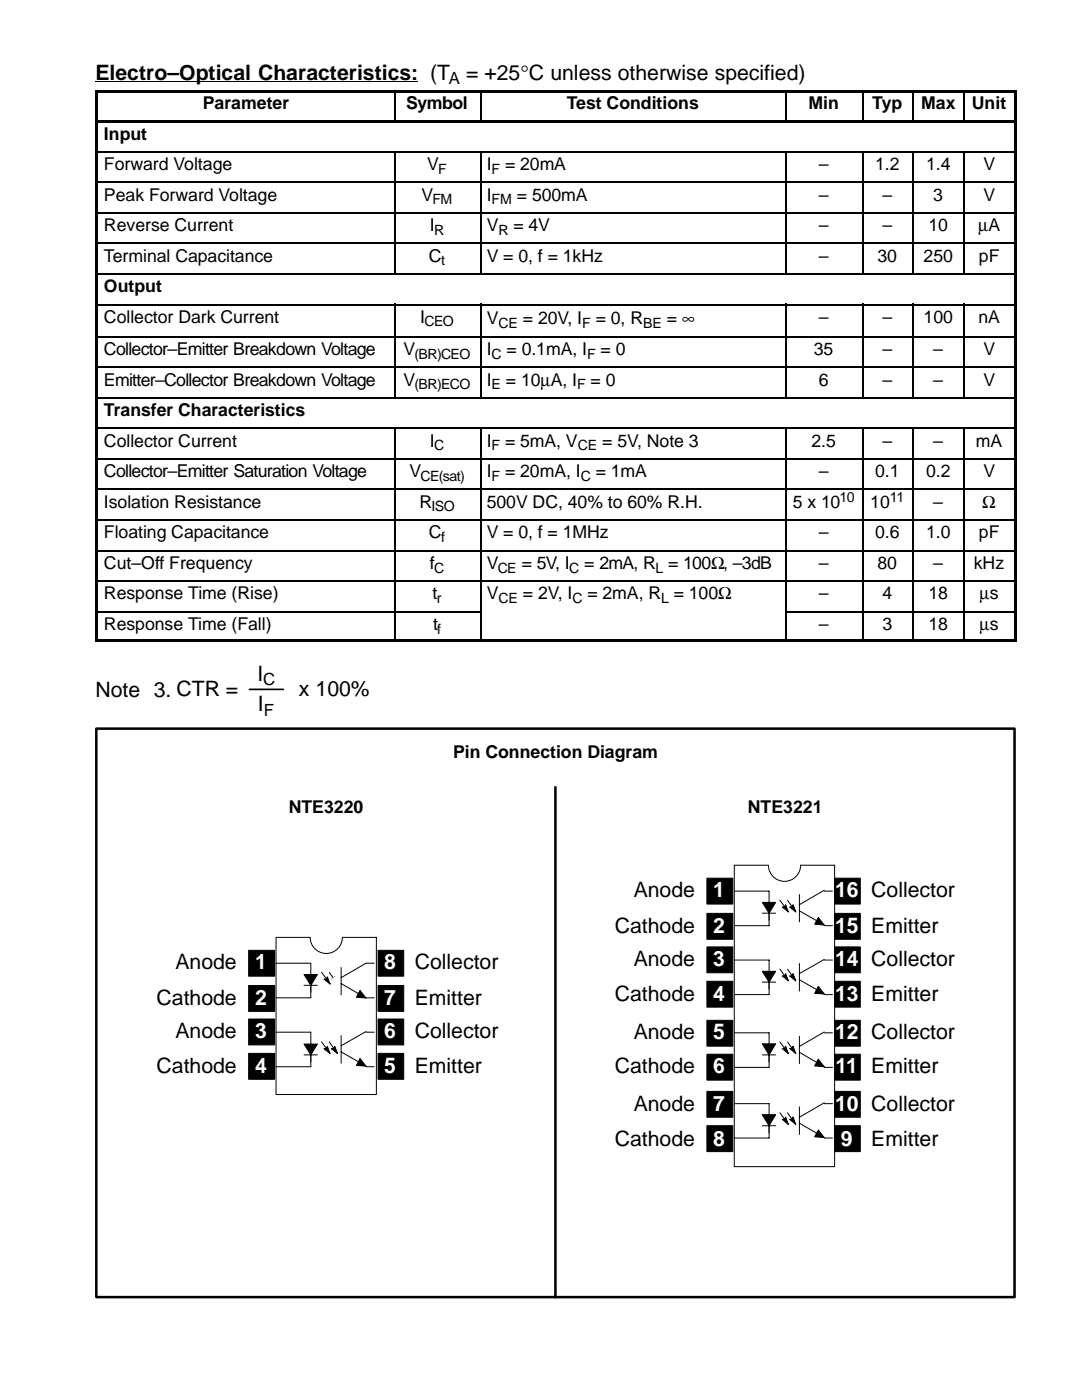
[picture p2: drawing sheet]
<svg xmlns="http://www.w3.org/2000/svg" width="216mm" height="279mm" viewBox="0 0 216 279" stroke-linecap="round" stroke-linejoin="round" font-family="sans-serif">
<path d="M19 16.3h64.5M153.3 172.7h-6.8v60.1h20v-60.1h-6.8M62 192.2v6.9M62 206v6.9" fill="none" stroke="#000" stroke-width=".2"/>
<g fill="#000">
<path d="M19 17.9h.5v6.1h-.5z" fill-rule="evenodd"/>
<path d="M19 17.9h59.7v.5h-59.7z" fill-rule="evenodd"/>
<path d="M78.7 17.9h17.1v.5h-17.1z" fill-rule="evenodd"/>
<path d="M95.8 17.9h60.9v.5h-60.9z" fill-rule="evenodd"/>
<path d="M156.7 17.9h15.3v.5h-15.3z" fill-rule="evenodd"/>
<path d="M172 17.9h10.1v.5h-10.1z" fill-rule="evenodd"/>
<path d="M182.1 17.9h10.2v.5h-10.2z" fill-rule="evenodd"/>
<path d="M192.3 17.9h10.6v.5h-10.6z" fill-rule="evenodd"/>
<path d="M202.4 17.9h.5v6.1h-.5z" fill-rule="evenodd"/>
<path d="M19 24h.5v6.1h-.5z" fill-rule="evenodd"/>
<path d="M19 24h183.9v.5h-183.9z" fill-rule="evenodd"/>
<path d="M19 30.1h.5v6.1h-.5z" fill-rule="evenodd"/>
<path d="M19 36.2h.5v6.1h-.5z" fill-rule="evenodd"/>
<path d="M202.4 24h.5v6.1h-.5z" fill-rule="evenodd"/>
<path d="M202.4 30.1h.5v6.1h-.5z" fill-rule="evenodd"/>
<path d="M202.4 36.2h.5v6.1h-.5z" fill-rule="evenodd"/>
<path d="M19 42.3h.5v6.1h-.5z" fill-rule="evenodd"/>
<path d="M19 48.4h.5v6.1h-.5z" fill-rule="evenodd"/>
<path d="M19 54.5h.5v6.1h-.5z" fill-rule="evenodd"/>
<path d="M202.4 42.3h.5v6.1h-.5z" fill-rule="evenodd"/>
<path d="M202.4 48.4h.5v6.1h-.5z" fill-rule="evenodd"/>
<path d="M202.4 54.5h.5v6.1h-.5z" fill-rule="evenodd"/>
<path d="M19 60.6h.5v6.5h-.5z" fill-rule="evenodd"/>
<path d="M19 67.1h.5v6.1h-.5z" fill-rule="evenodd"/>
<path d="M19 73.2h.5v6h-.5z" fill-rule="evenodd"/>
<path d="M19 79.2h.5v6.1h-.5z" fill-rule="evenodd"/>
<path d="M202.4 60.6h.5v6.5h-.5z" fill-rule="evenodd"/>
<path d="M202.4 67.1h.5v6.1h-.5z" fill-rule="evenodd"/>
<path d="M202.4 73.2h.5v6h-.5z" fill-rule="evenodd"/>
<path d="M202.4 79.2h.5v6.1h-.5z" fill-rule="evenodd"/>
<path d="M19 85.3h.5v6.1h-.5z" fill-rule="evenodd"/>
<path d="M19 91.4h.5v6.1h-.5z" fill-rule="evenodd"/>
<path d="M19 97.5h.5v6.1h-.5z" fill-rule="evenodd"/>
<path d="M202.4 85.3h.5v6.1h-.5z" fill-rule="evenodd"/>
<path d="M202.4 91.4h.5v6.1h-.5z" fill-rule="evenodd"/>
<path d="M202.4 97.5h.5v6.1h-.5z" fill-rule="evenodd"/>
<path d="M19 103.6h.5v6.1h-.5z" fill-rule="evenodd"/>
<path d="M19 109.7h.5v6.1h-.5z" fill-rule="evenodd"/>
<path d="M19 115.8h.5v6.1h-.5z" fill-rule="evenodd"/>
<path d="M202.4 103.6h.5v6.1h-.5z" fill-rule="evenodd"/>
<path d="M202.4 109.7h.5v6.1h-.5z" fill-rule="evenodd"/>
<path d="M202.4 115.8h.5v6.1h-.5z" fill-rule="evenodd"/>
<path d="M19 121.9h.5v6.1h-.5z" fill-rule="evenodd"/>
<path d="M19 127.6h59.7v.4h-59.7z" fill-rule="evenodd"/>
<path d="M78.7 127.6h17.1v.4h-17.1z" fill-rule="evenodd"/>
<path d="M95.8 127.6h60.9v.4h-60.9z" fill-rule="evenodd"/>
<path d="M156.7 127.6h15.3v.4h-15.3z" fill-rule="evenodd"/>
<path d="M172 127.6h10.1v.4h-10.1z" fill-rule="evenodd"/>
<path d="M182.1 127.6h10.2v.4h-10.2z" fill-rule="evenodd"/>
<path d="M192.3 127.6h10.6v.4h-10.6z" fill-rule="evenodd"/>
<path d="M202.4 121.9h.5v6.1h-.5z" fill-rule="evenodd"/>
</g>
<g fill="none" stroke="#000" stroke-width=".3">
<path d="M78.9 17.9v6.1M95.9 17.9v6.1M156.9 17.9v6.1M172.1 17.9v6.1M182.3 17.9v6.1M192.4 17.9v6.1M19 30.3h183.9M19 36.4h183.9M78.9 30.1v24.4M95.9 30.1v24.4M156.9 30.1v24.4M172.1 30.1v24.4"/>
<path d="M182.3 30.1v24.4M192.4 30.1v24.4M19 42.5h183.9M19 48.6h183.9M19 54.7h183.9M19 60.8h183.9M19 67.2h183.9M19 73.3h183.9M19 79.4h183.9M78.9 60.6v18.6M95.9 60.6v18.6M156.9 60.6v18.6"/>
<path d="M172.1 60.6v18.6M182.3 60.6v18.6M192.4 60.6v18.6M19 85.5h183.9M19 91.6h183.9M19 97.7h183.9M78.9 85.3v42.7M95.9 85.3v42.7M156.9 85.3v42.7M172.1 85.3v42.7M182.3 85.3v42.7M192.4 85.3v42.7"/>
<path d="M19 103.8h183.9M19 109.9h183.9M19 116h183.9M19 122.1h76.8M156.7 122.1h46.2"/>
</g>
<path d="M49.8 137.6h6.8" fill="none" stroke="#000" stroke-width=".34"/>
<path d="M19.2 145.4h183.2v113.5h-183.2zM110.8 157.1v101.8" fill="none" stroke="#000" stroke-width=".51"/>
<path d="M141.1 175.3h5.1v5.1h-5.1z" fill-rule="evenodd" fill="#000" stroke="#000" stroke-width=".2"/>
<path d="M153.3 172.7h6.5a3.2 3.2 0 0 1-3.3 3.2 3.2 3.2 0 0 1-3.2-3.2z" fill-rule="evenodd" fill="#fff"/>
<path d="M153.3 172.7a3.2 3.2 0 0 0 3.2 3.2 3.2 3.2 0 0 0 3.3-3.2M152.1 182.2h2.7M153.5 182.2v1.4" fill="none" stroke="#000" stroke-width=".2"/>
<g fill="#000" stroke="#000" stroke-width=".2">
<path d="M152.1 180.1h2.7l-1.3 2.1z"/>
<path d="M166.5 175.3h5.2v5.1h-5.2z" fill-rule="evenodd"/>
<path d="M141.1 182.3h5.1v5.2h-5.1z" fill-rule="evenodd"/>
<path d="M141.1 189h5.1v5.1h-5.1z" fill-rule="evenodd"/>
<path d="M141.1 195.8h5.1v5.2h-5.1z" fill-rule="evenodd"/>
<path d="M166.5 182.3h5.2v5.2h-5.2z" fill-rule="evenodd"/>
<path d="M166.5 189h5.2v5.1h-5.2z" fill-rule="evenodd"/>
<path d="M166.5 195.8h5.2v5.2h-5.2z" fill-rule="evenodd"/>
<path d="M141.1 203.6h5.1v5.2h-5.1z" fill-rule="evenodd"/>
<path d="M141.1 210.4h5.1v5.2h-5.1z" fill-rule="evenodd"/>
<path d="M141.1 217.8h5.1v5.2h-5.1z" fill-rule="evenodd"/>
<path d="M166.5 203.6h5.2v5.2h-5.2z" fill-rule="evenodd"/>
<path d="M166.5 210.4h5.2v5.2h-5.2z" fill-rule="evenodd"/>
<path d="M166.5 217.8h5.2v5.2h-5.2z" fill-rule="evenodd"/>
<path d="M141.1 224.7h5.1v5.1h-5.1z" fill-rule="evenodd"/>
<path d="M166.5 224.7h5.2v5.1h-5.2z" fill-rule="evenodd"/>
</g>
<path d="M157.1 181.2l7.4-5.2v10.3z" fill="#fff"/>
<path d="M146.5 177.8h7v6.9h-7M155.6 179.7l1.7 2.3M157.1 179.7l1.7 2.3M159.5 178.5v5.5M164.5 177.7l-5 2.9M164.5 177.8h1.6M152.1 196h2.7M153.5 196v1.4M156.1 181h.4l.3-.4 .5 1.4zM157.6 181h.4l.2-.4 .6 1.4zM159.5 181.8l5 2.8M164.5 184.7h1.6" fill="none" stroke="#000" stroke-width=".2"/>
<path d="M152.1 193.8h2.7l-1.3 2.2zM163.3 183.1l1.2 1.5-1.9-.2z" fill="#000" stroke="#000" stroke-width=".2"/>
<g fill="#000">
<path d="M156.1 181h.4l.3-.4 .5 1.4z" fill-rule="evenodd"/>
<path d="M157.6 181h.4l.2-.4 .6 1.4z" fill-rule="evenodd"/>
</g>
<path d="M157.1 195l7.4-5.2v10.3z" fill="#fff"/>
<path d="M146.5 191.6h7v6.9h-7M155.6 193.4l1.7 2.3M156.1 194.8l.4-.1 .3-.4 .5 1.4zM157.1 193.4l1.7 2.3M157.6 194.8l.4-.1 .2-.4 .6 1.4zM159.5 195.5l5 2.9M159.5 192.3v5.5M164.5 191.5l-5 2.8M164.5 198.5h1.6M164.5 191.6h1.6M152.1 210.5h2.7M153.5 210.5v1.4" fill="none" stroke="#000" stroke-width=".2"/>
<path d="M163.3 196.8l1.2 1.6-1.9-.2zM152.1 208.3h2.7l-1.3 2.2z" fill="#000" stroke="#000" stroke-width=".2"/>
<g fill="#000">
<path d="M156.1 194.8l.4-.1 .3-.4 .5 1.4z" fill-rule="evenodd"/>
<path d="M157.6 194.8l.4-.1 .2-.4 .6 1.4z" fill-rule="evenodd"/>
</g>
<path d="M157.1 209.5l7.4-5.2v10.2z" fill="#fff"/>
<path d="M146.5 206.1h7v6.9h-7M155.6 207.9l1.7 2.4M156.1 209.3l.4-.1 .3-.4 .5 1.5zM157.1 207.9l1.7 2.4M157.6 209.3l.4-.1 .2-.4 .6 1.5zM159.5 210l5 2.9M159.5 206.8v5.5M164.5 206l-5 2.8M164.5 213h1.6M164.5 206.1h1.6M152.1 224.7h2.7M153.5 224.7v1.4" fill="none" stroke="#000" stroke-width=".2"/>
<path d="M163.3 211.4l1.2 1.5-1.9-.2zM152.1 222.5h2.7l-1.3 2.2z" fill="#000" stroke="#000" stroke-width=".2"/>
<g fill="#000">
<path d="M156.1 209.3l.4-.1 .3-.4 .5 1.5z" fill-rule="evenodd"/>
<path d="M157.6 209.3l.4-.1 .2-.4 .6 1.5z" fill-rule="evenodd"/>
</g>
<path d="M157.1 223.6l7.4-5.2v10.3z" fill="#fff"/>
<path d="M61.9 187.1h-6.8v31.3h20v-31.3h-6.8M146.5 220.3h7v6.8h-7M155.6 222.1l1.7 2.3M156.1 223.4h.4l.3-.5 .5 1.5zM157.1 222.1l1.7 2.3M157.6 223.4h.4l.2-.5 .6 1.5zM159.5 224.2l5 2.8M159.5 220.9v5.5M164.5 220.1l-5 2.9M164.5 227.1h1.6M164.5 220.3h1.6" fill="none" stroke="#000" stroke-width=".2"/>
<g fill="#000" stroke="#000" stroke-width=".2">
<path d="M163.3 225.5l1.2 1.5-1.9-.1z"/>
<path d="M49.6 189.7h5.2v5.1h-5.2z" fill-rule="evenodd"/>
</g>
<g fill="#000">
<path d="M156.1 223.4h.4l.3-.5 .5 1.5z" fill-rule="evenodd"/>
<path d="M157.6 223.4h.4l.2-.5 .6 1.5z" fill-rule="evenodd"/>
</g>
<path d="M61.9 187.1h6.4a3.2 3.2 0 0 1-3.2 3.2 3.2 3.2 0 0 1-3.2-3.2z" fill-rule="evenodd" fill="#fff"/>
<path d="M55.1 199.1h6.9M55.1 192.2h6.9M60.7 196.6h2.6M61.9 187.1a3.2 3.2 0 0 0 3.2 3.2 3.2 3.2 0 0 0 3.2-3.2M62 196.6v1.4M64.2 194.1l1.7 2.3M64.6 195.4h.5l.2-.5 .6 1.5zM65.7 194.1l1.7 2.3M66.1 195.4h.5l.2-.5 .6 1.5zM73 199.1h1.7M73 192.2h1.7" fill="none" stroke="#000" stroke-width=".2"/>
<g fill="#000" stroke="#000" stroke-width=".2">
<path d="M60.7 194.5h2.6l-1.3 2.1z"/>
<path d="M49.6 196.7h5.2v5.1h-5.2z" fill-rule="evenodd"/>
<path d="M75.4 189.7h5.2v5.1h-5.2z" fill-rule="evenodd"/>
<path d="M75.4 196.7h5.2v5.1h-5.2z" fill-rule="evenodd"/>
<path d="M49.6 203.4h5.2v5.1h-5.2z" fill-rule="evenodd"/>
<path d="M49.6 210.2h5.2v5.2h-5.2z" fill-rule="evenodd"/>
<path d="M75.4 203.4h5.2v5.1h-5.2z" fill-rule="evenodd"/>
<path d="M75.4 210.2h5.2v5.2h-5.2z" fill-rule="evenodd"/>
</g>
<g fill="#000">
<path d="M64.6 195.4h.5l.2-.5 .6 1.5z" fill-rule="evenodd"/>
<path d="M66.1 195.4h.5l.2-.5 .6 1.5z" fill-rule="evenodd"/>
</g>
<path d="M65.7 209.4l7.3-5.2v10.3z" fill="#fff"/>
<g fill="none" stroke="#000" stroke-width=".2">
<path d="M55.1 212.9h6.9M55.1 206h6.9M60.7 210.5h2.6M62 210.5v1.4M64.2 207.9l1.7 2.4M64.6 209.3h.5l.2-.5 .6 1.5zM65.7 207.9l1.7 2.4M66.1 209.3h.5l.2-.5 .6 1.5zM68.1 209.9l4.9 2.9M68.1 206.7v5.5M73 205.9l-4.9 2.8M73 212.9h1.7"/>
<path d="M73 206h1.7"/>
</g>
<path d="M60.7 208.4h2.6l-1.3 2.1zM71.8 211.2l1.2 1.6-1.9-.2z" fill="#000" stroke="#000" stroke-width=".2"/>
<g fill="#000">
<path d="M64.6 209.3h.5l.2-.5 .6 1.5z" fill-rule="evenodd"/>
<path d="M66.1 209.3h.5l.2-.5 .6 1.5z" fill-rule="evenodd"/>
</g>
<path d="M65.7 195.7l7.3-5.1v10.2z" fill="#fff"/>
<path d="M68.1 196.3l4.9 2.9M68.1 193.1v5.4M73 192.2l-4.9 2.9" fill="none" stroke="#000" stroke-width=".2"/>
<path d="M71.8 197.7l1.2 1.5-1.9-.2z" fill="#000" stroke="#000" stroke-width=".2"/>
<g font-size="4.2">
<text x="19" y="15.9">Electro–Optical Characteristics: (T</text>
<text x="93" y="15.9">= +25°C unless otherwise specified)</text>
<text x="51.4" y="135.9">I</text>
<text x="19" y="139.1">Note 3. CTR =</text>
<text x="51.5" y="142">I</text>
<text x="59.6" y="138.9">x 100%</text>
<text x="126.4" y="179">Anode</text>
<text x="173.9" y="179">Collector</text>
<text x="122.7" y="186.3">Cathode</text>
<text x="173.9" y="186.3">Emitter</text>
<text x="35" y="193.4">Anode</text>
<text x="82.8" y="193.4">Collector</text>
<text x="126.4" y="192.8">Anode</text>
<text x="173.9" y="192.8">Collector</text>
<text x="31.2" y="200.7">Cathode</text>
<text x="82.8" y="200.7">Emitter</text>
<text x="122.7" y="199.7">Cathode</text>
<text x="173.9" y="199.7">Emitter</text>
<text x="35" y="207.2">Anode</text>
<text x="82.8" y="207.2">Collector</text>
<text x="126.4" y="207.3">Anode</text>
<text x="173.9" y="207.3">Collector</text>
<text x="31.2" y="214.1">Cathode</text>
<text x="82.8" y="214.1">Emitter</text>
<text x="122.7" y="214.2">Cathode</text>
<text x="173.9" y="214.2">Emitter</text>
<text x="126.4" y="221.8">Anode</text>
<text x="173.9" y="221.8">Collector</text>
<text x="122.7" y="228.6">Cathode</text>
<text x="173.9" y="228.6">Emitter</text>
</g>
<g font-size="4.2" fill="#fff">
<text x="142.3" y="179">1</text>
<text x="166.6" y="179">16</text>
<text x="142.3" y="186.3">2</text>
<text x="166.6" y="186.3">15</text>
<text x="50.9" y="193.4">1</text>
<text x="76.7" y="193.4">8</text>
<text x="142.3" y="192.8">3</text>
<text x="166.6" y="192.8">14</text>
<text x="50.9" y="200.7">2</text>
<text x="76.7" y="200.7">7</text>
<text x="142.3" y="199.7">4</text>
<text x="166.6" y="199.7">13</text>
<text x="50.9" y="207.2">3</text>
<text x="76.7" y="207.2">6</text>
<text x="142.3" y="207.3">5</text>
<text x="166.6" y="207.3">12</text>
<text x="50.9" y="214.1">4</text>
<text x="76.7" y="214.1">5</text>
<text x="142.3" y="214.2">6</text>
<text x="166.7" y="214.2">11</text>
<text x="142.3" y="221.8">7</text>
<text x="166.6" y="221.8">10</text>
<text x="142.3" y="228.6">8</text>
<text x="167.8" y="228.6">9</text>
</g>
<g font-size="3.5">
<text x="40.5" y="21.8">Parameter</text>
<text x="81.1" y="21.8">Symbol</text>
<text x="113.1" y="21.8">Test Conditions</text>
<text x="161.3" y="21.8">Min</text>
<text x="174" y="21.8">Typ</text>
<text x="183.8" y="21.8">Max</text>
<text x="193.9" y="21.8">Unit</text>
<text x="20.7" y="27.9">Input</text>
<text x="20.7" y="34">Forward Voltage</text>
<text x="85.3" y="34">V</text>
<text x="97.1" y="34">I</text>
<text x="100.8" y="34">= 20mA</text>
<text x="163.4" y="34">–</text>
<text x="174.6" y="34">1.2</text>
<text x="184.8" y="34">1.4</text>
<text x="196.2" y="34">V</text>
<text x="20.7" y="40">Peak Forward Voltage</text>
<text x="84.1" y="40">V</text>
<text x="97.1" y="40">I</text>
<text x="103.2" y="40">= 500mA</text>
<text x="163.4" y="40">–</text>
<text x="176.1" y="40">–</text>
<text x="186.2" y="40">3</text>
<text x="196.2" y="40">V</text>
<text x="20.7" y="46.1">Reverse Current</text>
<text x="85.8" y="46.1">I</text>
<text x="97.1" y="46.1">V</text>
<text x="102.4" y="46.1">= 4V</text>
<text x="163.4" y="46.1">–</text>
<text x="176.1" y="46.1">–</text>
<text x="185.3" y="46.1">10</text>
<text x="195.2" y="46.1">µA</text>
<text x="20.7" y="52.2">Terminal Capacitance</text>
<text x="85.6" y="52.2">C</text>
<text x="97.1" y="52.2">V = 0, f = 1kHz</text>
<text x="163.4" y="52.2">–</text>
<text x="175.1" y="52.2">30</text>
<text x="184.3" y="52.2">250</text>
<text x="195.3" y="52.2">pF</text>
<text x="20.7" y="58.3">Output</text>
<text x="20.7" y="64.4">Collector Dark Current</text>
<text x="83.9" y="64.4">I</text>
<text x="97.1" y="64.7">V</text>
<text x="104.3" y="64.7">= 20V, I</text>
<text x="118.9" y="64.7">= 0, R</text>
<text x="133.1" y="64.7">= ∞</text>
<text x="163.4" y="64.4">–</text>
<text x="176.1" y="64.4">–</text>
<text x="184.3" y="64.4">100</text>
<text x="195.2" y="64.4">nA</text>
<text x="20.7" y="70.9">Collector–Emitter Breakdown Voltage</text>
<text x="80.5" y="70.9">V</text>
<text x="97.1" y="70.9">I</text>
<text x="101.1" y="70.9">= 0.1mA, I</text>
<text x="119.8" y="70.9">= 0</text>
<text x="162.4" y="70.9">35</text>
<text x="176.1" y="70.9">–</text>
<text x="186.2" y="70.9">–</text>
<text x="196.2" y="70.9">V</text>
<text x="20.7" y="77">Emitter–Collector Breakdown Voltage</text>
<text x="80.5" y="77">V</text>
<text x="97.1" y="77">I</text>
<text x="101" y="77">= 10µA, I</text>
<text x="117.8" y="77">= 0</text>
<text x="163.4" y="77">6</text>
<text x="176.1" y="77">–</text>
<text x="186.2" y="77">–</text>
<text x="196.2" y="77">V</text>
<text x="20.7" y="83.1">Transfer Characteristics</text>
<text x="20.7" y="89.2">Collector Current</text>
<text x="85.8" y="89.2">I</text>
<text x="97.1" y="89.2">I</text>
<text x="100.8" y="89.2">= 5mA, V</text>
<text x="120.2" y="89.2">= 5V, Note 3</text>
<text x="161.9" y="89.2">2.5</text>
<text x="176.1" y="89.2">–</text>
<text x="186.2" y="89.2">–</text>
<text x="194.7" y="89.2">mA</text>
<text x="20.7" y="95.2">Collector–Emitter Saturation Voltage</text>
<text x="81.7" y="95.2">V</text>
<text x="97.1" y="95.2">I</text>
<text x="100.8" y="95.2">= 20mA, I</text>
<text x="118.9" y="95.2">= 1mA</text>
<text x="163.4" y="95.2">–</text>
<text x="174.6" y="95.2">0.1</text>
<text x="184.8" y="95.2">0.2</text>
<text x="196.2" y="95.2">V</text>
<text x="20.7" y="101.3">Isolation Resistance</text>
<text x="83.7" y="101.3">R</text>
<text x="97.1" y="101.3">500V DC, 40% to 60% R.H.</text>
<text x="158.2" y="101.3">5 x 10</text>
<text x="173.7" y="101.3">10</text>
<text x="186.2" y="101.3">–</text>
<text x="196" y="101.3">Ω</text>
<text x="20.7" y="107.4">Floating Capacitance</text>
<text x="85.6" y="107.4">C</text>
<text x="97.1" y="107.4">V = 0, f = 1MHz</text>
<text x="163.4" y="107.4">–</text>
<text x="174.6" y="107.4">0.6</text>
<text x="184.8" y="107.4">1.0</text>
<text x="195.3" y="107.4">pF</text>
<text x="20.7" y="113.5">Cut–Off Frequency</text>
<text x="85.8" y="113.5">f</text>
<text x="97.1" y="113.5">V</text>
<text x="104.1" y="113.5">= 5V, I</text>
<text x="116.6" y="113.5">= 2mA, R = 100Ω, –3dB</text>
<text x="163.4" y="113.5">–</text>
<text x="175.1" y="113.5">80</text>
<text x="186.2" y="113.5">–</text>
<text x="194.3" y="113.5">kHz</text>
<text x="20.7" y="119.6">Response Time (Rise)</text>
<text x="86.3" y="119.6">t</text>
<text x="97.1" y="119.6">V</text>
<text x="104.3" y="119.6">= 2V, I</text>
<text x="117.2" y="119.6">= 2mA, R</text>
<text x="134.4" y="119.6">= 100Ω</text>
<text x="163.4" y="119.6">–</text>
<text x="176.1" y="119.6">4</text>
<text x="185.3" y="119.6">18</text>
<text x="195.5" y="119.6">µs</text>
<text x="20.7" y="125.7">Response Time (Fall)</text>
<text x="86.4" y="125.7">t</text>
<text x="163.4" y="125.7">–</text>
<text x="176.1" y="125.7">3</text>
<text x="185.3" y="125.7">18</text>
<text x="195.5" y="125.7">µs</text>
<text x="90.4" y="151.3">Pin Connection Diagram</text>
<text x="57.6" y="162.2">NTE3220</text>
<text x="149.2" y="162.2">NTE3221</text>
</g>
<g font-size="3.4">
<text x="89.6" y="16.7">A</text>
<text x="52.5" y="136.7">C</text>
<text x="52.7" y="142.8">F</text>
</g>
<g font-size="2.8">
<text x="87.5" y="34.7">F</text>
<text x="98.1" y="34.7">F</text>
<text x="86.3" y="40.8">FM</text>
<text x="98.1" y="40.8">FM</text>
<text x="86.6" y="46.9">R</text>
<text x="99.4" y="46.9">R</text>
<text x="88" y="53">t</text>
<text x="84.7" y="65.2">CEO</text>
<text x="99.4" y="65.4">CE</text>
<text x="116.2" y="65.4">F</text>
<text x="128.3" y="65.4">BE</text>
<text x="82.7" y="71.6">(BR)CEO</text>
<text x="98.1" y="71.6">C</text>
<text x="117.1" y="71.6">F</text>
<text x="82.7" y="77.7">(BR)ECO</text>
<text x="98.1" y="77.7">E</text>
<text x="115.1" y="77.7">F</text>
<text x="86.6" y="89.9">C</text>
<text x="98.1" y="89.9">F</text>
<text x="115.3" y="89.9">CE</text>
<text x="83.9" y="96">CE(sat)</text>
<text x="98.1" y="96">F</text>
<text x="115.9" y="96">C</text>
<text x="167.5" y="100.2">10</text>
<text x="177.5" y="100.2">11</text>
<text x="86.1" y="102.1">ISO</text>
<text x="88" y="108.2">f</text>
<text x="86.6" y="114.3">C</text>
<text x="99.3" y="114.3">CE</text>
<text x="113.6" y="114.3">C</text>
<text x="130.8" y="114.3">L</text>
<text x="87.2" y="120.4">r</text>
<text x="99.4" y="120.4">CE</text>
<text x="114.2" y="120.4">C</text>
<text x="131.9" y="120.4">L</text>
<text x="87.2" y="126.4">f</text>
</g>
</svg>
